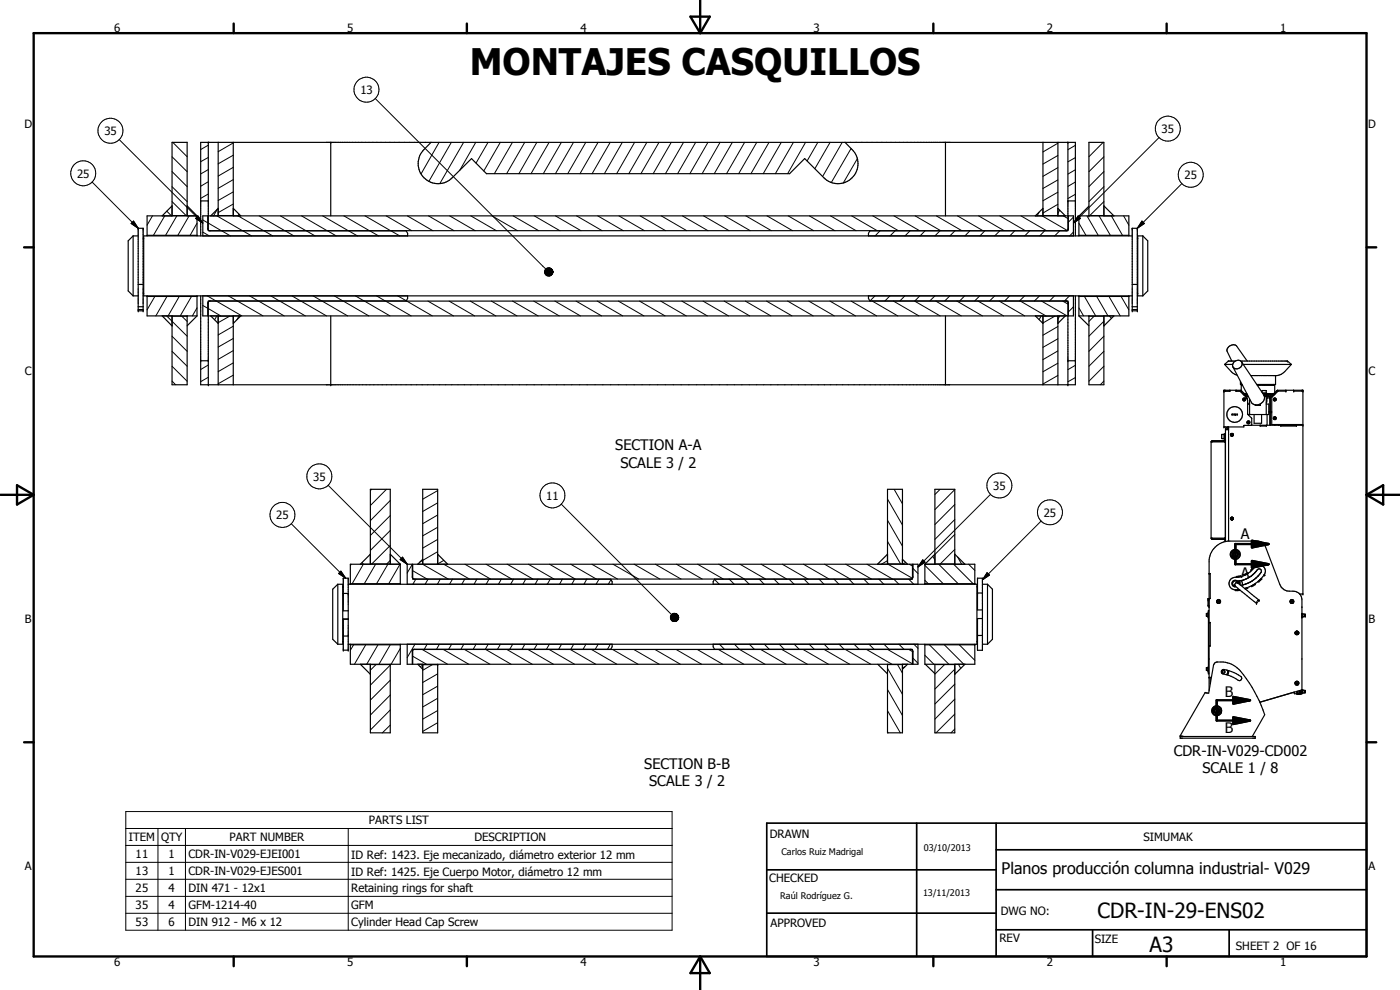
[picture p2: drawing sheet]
<svg xmlns="http://www.w3.org/2000/svg" width="420mm" height="297mm" viewBox="0 0 420 297" stroke-linecap="round" stroke-linejoin="round" font-family="sans-serif">
<g fill="none" stroke="#000" stroke-width=".35">
<path d="M62.5 42.7v26.5h258v-26.5M65.5 42.7v22.1M70 42.7v22.1M99.3 42.7v22.1M129.4 42.7l-2.2 2.2a6 6 0 0 0 0 8.4 6 6 0 0 0 8.5 0l5.8-5.7 4.5 4.5h91l4.5-4.5 5.8 5.7a6 6 0 0 0 8.4 0 6 6 0 0 0 0-8.4l-2.1-2.2M283.7 42.7v22.1M313 42.7v22.1M317.5 42.7v22.1M40 70.8h1.5M40 70.8l-1.5 1.5v15l1.5 1.5M40 70.8v18M41.5 68.5h1.5v24.8h-1.5z"/>
<path d="M43 71.5h.1M44.1 70.6h15M51.6 64.8v-22.1h4.6v22.1M51.6 64.7h4.6M51.6 61.8l-2.9 3M56.2 61.8l2.9 3M59.1 64.8h-15v6M59.1 64.8v6M60.2 70.8v-28.1h262.5v28.1M60.2 60.3h2.3M62.5 64.8h258M62.9 69.3l-.5-.4-.1-.4v-3.7h-1.4v6"/>
<path d="M65.5 64.7h4.5M65.5 62.5l-2.3 2.3M70 62.5l2.3 2.3M121.9 69.3l.4 .7v.8M261.1 69.3l-.5 .7v.8M313 64.7h4.5M313 62.5l-2.3 2.3M317.5 62.5l2.2 2.3M320.1 69.3l.5-.6v-3.9h1.5v6M320.5 60.3h2.2M323.8 70.8v-6h15v6M323.8 70.6h15"/>
<path d="M326.8 64.8v-22.1h4.5v22.1M326.8 64.7h4.5M326.8 61.8l-2.9 3M331.3 61.8l3 3M339.8 70.8h-296.7v18h296.7M339.8 68.5h1.5v24.8h-1.5zM341.3 71.5h.1M343 70.8h-1.6v18h1.6M343 70.8l1.5 1.5v15l-1.5 1.5M343 70.8v18M40 88.8h1.5M41.5 85.3h1.5"/>
<path d="M41.5 92h1.5M41.5 92.9h1.5M43 88h.1M44.1 88.8v6h15M44.1 88.9h15M48.7 94.8l2.9 3M51.6 94.9h4.6M51.6 94.8v20.6h4.6v-20.6M59.1 88.8v6M59.1 94.8l-2.9 2.9M60.2 88.8v26.6h262.5v-26.6M60.9 88.8v6h1.4v-3.8l.3-.5 .3-.2"/>
<path d="M62.5 94.8h258M63.2 94.8l2.3 2.2M65.5 94.9h4.5M65.5 94.8v20.6M70 94.8v20.6M72.3 94.8l-2.3 2.2M99.3 94.8v20.6M122.3 88.8v.7l-.4 .8M260.6 88.8v.7l.5 .8M283.7 94.8v20.6M310.7 94.8l2.3 2.2M313 94.9h4.5"/>
<path d="M313 94.8v20.6M317.5 94.8v20.6M319.7 94.8l-2.2 2.2M322.1 88.8v6h-1.5v-4l-.5-.5M323.8 88.9h15M323.8 88.8v6M323.8 94.8l3 2.9M326.8 94.8v20.6h4.5v-20.6M326.8 94.9h4.5M334.3 94.8l-3 3M338.8 88.8v6h-15M339.8 85.3h1.5"/>
<path d="M339.8 92h1.5M339.8 92.9h1.5M341.3 88h.1M60.2 108.2h2.3M62.5 115.4v-25.1h258v25.1M320.5 108.2h2.2M367.5 109.3h2.4M367.5 109.3l2.3 2.5 1.5 .8M369.1 117.1v.2h-1.8M369.7 108.3l-1.4-2.8a1.75 1.75 0 0 1 .9-1.8 1.75 1.75 0 0 1 2 .2l3.1 4.4M370 110.1l5.7 10.8 1.1 .6M370.3 108.6a1.28 1.28 0 0 1 1.9-.4 1.28 1.28 0 0 1 .2 1.9 1.29 1.29 0 0 1-1.6 .6 1.29 1.29 0 0 1-.8-1.6z"/>
<path d="M370.7 108.3h-2.1l-1.1 1M371 117.1v.2l1.4 .1 1.3 1.2M372.1 117.3l2.1 2.2M372.3 114.4v1h.5M372.4 108.3h14l1.2 1M372.5 117.2l-5.2-.1v11h6v-.5h2.1l.3-.1v-2l-1.3-1.3-.1-4.5M372.5 117.2l1.2 1.2h.6M372.5 117.5v.3M372.6 108.6l6.9 10.4M372.9 118.1h.2M372.9 115.6h-.4v1.6M373.1 109.3h14.5"/>
<path d="M373.2 118.4h.2M373.2 119.5l.5 .1v.5h-.5zM373.3 119.8l.3 .1-.2 .2zM373.4 118.6h1.1M373.5 118.1h.7M373.8 119h.9M373.8 118.4v.2M373.8 119v.1M373.9 119h-.1M374.1 119.4h.1M374.2 119.5l.1 .2M374.2 119.4l.1 .3"/>
<path d="M375 119.7v4.7M377.3 115.6h5.3v2.3M378.7 117.7l.1-.5h1.1l.1 .7M378.9 117.9h1.2v.2M379 118.1h3.2M379.3 118.6h3M379.3 115.4v.2M379.3 115.5l.1 .1M379.5 119h2.4M379.5 119a2.35 2.35 0 0 1-2.7 2.5M380 118.6v5.8M380.6 118.1v.3"/>
<path d="M381.1 119.4v4M381.2 119v4.4M381.2 119.4l-1 .1-.2 1.4M381.3 118.4v.2M381.9 118.4v.2M382.3 118.4h.3M382.4 119.8h.3l-.1 .3zM382.6 118.1h.2M382.8 112.7v2.7h-5.7M382.9 119.8a.34 .34 0 0 0-.3-.3 .34 .34 0 0 0-.3 .4 .34 .34 0 0 0 .3 .3l.3-.3M383.3 117.1l-1.3 1.3h-2.8M383.3 117.1l.1 .3"/>
<path d="M383.4 117.1h7.6v10.3h-9.3v-8.1l1.8-1.9M383.4 117.3l-1.4 1.3M383.4 117.1h-.1M383.4 117.1v.2M385.9 117.1v.2h-2.5M387.6 109.3l-2.4 2.5-1.5 .8-8.3 .1M388.2 117.1v.2h2.8M388.3 117.1v.2M391 117.1v.2M363.5 132.6h4l.2 .2v28.4l-.1 .3h-4.1M363.5 132.6v28.9M367.4 130.3l-.8 .1v1.1l.8 .1"/>
<path d="M367.6 130.2l-.1 2h-3.7l-.3 .4M367.8 128.9h.9M367.8 128.9v33.6M367.8 130.2h-.4v1.5h.2M367.8 132l-.4 .4h-3.6l-.1 .2M368.5 128.1v.4M368.7 128.1l-.7 .3-.2 .5M368.7 128.5l-.5 .1v.3M368.7 128.1v34.2M369.5 130.6l.4-.2-.3 .2M369.5 130.6h.2M369.6 130.8h.3"/>
<path d="M369.6 130.3h.2M369.6 130.3v.3l.2-.3M369.6 130.3v.1M369.6 130.5l-.1 .1M369.7 130.4h-.1M369.7 124.2h1.7v.3h-1.7zM369.7 130.3l.1 .1-.2-.1M369.8 130.5h.1M369.9 130.1a.36 .36 0 0 0-.5 .2 .36 .36 0 0 0 .2 .5M369.9 130.1l.2 .2M369.9 130.1l.1 .2M369.9 124.2l-.2 .3"/>
<path d="M370 130.2l-.4-.2-.3 .2v.5l.5 .2 .4-.4M370 130.3l.1 .3M370.1 130.6l-.2 .2M370.1 130.3l.1 .2M370.1 130.5v.1M370.4 124.2l.3 .3M370.7 124.2l-.2 .2M374.4 121.2h.6M374.4 120.7l.2 .5M374.6 126.6l.3 .1-.2 .2-.2-.2zM374.8 124.4v.2M375.5 127.6h15.5v50.6h-1"/>
<path d="M376.4 124.4v2.6h2.2v-2.6M378.2 127.6v.2h1.9v-.2M378.3 121.2v.4h-1.5v-.1M380 121.2h.8v3.2h-6.2M380.3 124.4v3.2M380.8 123.4h.9M380.8 123.8h.9M381.1 123.8v3.8M381.2 123.8v3.8M382.4 125.4h.3v.2h-.3zM382.9 125.4v.2M382.9 125.4a.36 .36 0 0 0-.5-.2 .36 .36 0 0 0 0 .6 .36 .36 0 0 0 .5-.2"/>
<path d="M383 125.4a.43 .43 0 0 0-.7-.3 .43 .43 0 0 0 0 .7 .43 .43 0 0 0 .7-.2M383.8 127.4v.2M384.4 127.6v.2h4.7v-.2M369.4 155.7l.2 .3M369.4 155.4v.3M369.4 155.7l.1 .2M369.5 155.3l-.1 .1M369.5 155.5v.2M369.5 155.5l.1 .1M369.5 155.5h.1M369.5 155.7h.3M369.6 155.2l-.3 .3 .3 .5"/>
<path d="M369.6 155.6l-.1 .1M369.6 155.6h.1M369.6 155.9l.3 .1M369.6 156h.3M369.6 155.5v.1M369.6 155.2l-.2 .2M369.6 155.2h.3M369.6 155.6l.2 .1M369.6 155.5h.2M369.6 155.5h.1M369.6 155.6l.1 .1M369.7 155.5l-.1 .1"/>
<path d="M369.7 155.2h-.2M369.7 155.2l.5 .4M369.7 155.4l.1 .1M369.7 155.2h-.1M369.7 155.2h.2M369.8 155.4v.2M369.8 155.4l-.2 .1M369.8 155.4h-.1M369.8 155.5v.1M369.8 155.6v.1M369.9 155.2l.1 .1M370 155.8l-.1 .1"/>
<path d="M370 155.3l.1 .3M370 155.8l-.1 .2M370 155.3l.1 .1M370.1 155.6v.1M370.1 155.7l-.1 .1M370.2 155.6l-.3 .4M101.4 175.3h1.5v18h-1.5M101.4 175.3l-1.5 1.5v15l1.5 1.5M101.4 175.3v18M102.9 176.1h.1M103 178.1h1.5M104.5 175.3h188.7v18h-188.7"/>
<path d="M105.1 175.1h15M111.2 169.2h5.9M111.2 169.3v-22.5h5.9v22.5M111.2 166.3l-3 3M117.1 166.3l3 3M120.1 169.3h-15v6M120.1 169.3v6M123.9 169.3h149.9v4.4h-149.9zM124.2 173.8l-.5-.6v-3.9h-1.5v6M126.9 169.3v-22.5h4.4v22.5M126.9 167.8l-1.5 1.5M131.3 166.3l3.1 3"/>
<path d="M183.3 173.8l.4 .7v.8M214.4 173.8l-.4 .7v.8M266.3 169.2h4.5M266.3 169.3v-22.5h4.5v22.5M266.3 166.3l-3 3M270.8 167.8l1.6 1.5M273.5 173.8l.5-.7v-3.8h1.5v6M277.6 169.3h15v6M277.6 169.3v6M277.6 175.1h15M280.6 169.3v-22.5h5.9v22.5M280.6 169.2h5.9"/>
<path d="M280.6 166.3l-3 3M286.5 166.3l3.1 3M293.2 176.1h.2M293.4 177.9h1.4M294.8 175.3h1.6M296.4 175.3l1.4 1.5v15l-1.4 1.5M296.4 175.3v18M362.9 172.1h.3v7.5h-.3M363.5 161.5l.2 .3h3.7l.2 .7M363.7 161.5l.1 .2h3.8l.2 .4M370.1 167l.1 .4 .2-.4 .2 .1M370.1 167h.1"/>
<path d="M370.2 167l-.1 .2M370.2 174.4a.84 .84 0 0 1 1.3 .6l-.6-.1-.4 .5 .3 .5a.83 .83 0 0 1-.8-.5 .83 .83 0 0 1 .2-1zM370.5 175.4h.1M370.6 167l-.2 .4a1.02 1.02 0 0 0 1.2-.9 1.02 1.02 0 0 0-1-1.1 1.28 1.28 0 0 0-.5 1.9M370.6 167.2l.1 .2zM370.7 175.9l6.4 5.2M371.3 173.2a1.94 1.94 0 0 0-2.4 1.4 1.94 1.94 0 0 0 1.5 2.4l1.5-.1M371.5 174.9l6.4 5.2M371.7 174.3l.2 1M371.7 175.1a1 1 0 0 0-1-1 1 1 0 0 0-1 1.1 1 1 0 0 0 1.2 .9M371.9 174.3l.2 1.1M372 176.9v.3h-.6h-.7v-.2"/>
<path d="M372.4 174.2l.4 .5 .1 .8M373.6 172.6l-1.7 .5-.9 .1v-.2l1.3-.2v.2l-.6 .1M375.5 175.8l1.1-.6 .2 .2-1.1 .6zM375.6 171.2l-1.4 1.1-.7 .3-.1-.2 1-.6 .2 .2-.6 .3M376.3 170.3a1.87 1.87 0 0 1 2.6-.5 1.87 1.87 0 0 1 .5 2.6M376.3 170.3l-.7 .9M376.3 170.3l-.2-.2-.7 1 .2 .1M376.5 172a8.1 8.1 0 0 1-5.1 2.4M377.3 170.9l-.8 1.1M377.3 170.9a.68 .68 0 0 1 1-.1 .68 .68 0 0 1 .1 .9 9.4 9.4 0 0 1-6 3.9M377.6 174.4l.9-.8 .2 .1-.9 .9zM379.4 172.4a10.4 10.4 0 0 1-5.9 4.2l.9-.3 .1 .2-.7 .3"/>
<path d="M379.4 172.4l.2 .2-.1 .2-.2-.2zM102.9 192.5h.1M103 190.8h1.5M103 185.8h1.5M104.5 183.3h-1.5v-9.8h1.5v21.6h-1.5v-9.4h1.5M105.1 193.3v6h15v-6M105.1 193.5h15M108.2 199.3l3 3M111.2 199.3v20.6h5.9v-20.6M111.2 199.4h5.9M122.2 193.3v6h1.5v-3.9l.5-.6M123.9 194.9h149.9v4.4h-149.9z"/>
<path d="M125.4 199.3l1.5 1.5M126.9 199.3v20.6h4.4v-20.6M126.9 199.4h4.4M183.7 193.3v.8l-.4 .7M214 193.3v.8l.4 .7M263.4 199.3l2.9 2.9M266.3 199.3v20.6h4.5v-20.6M266.3 199.4h4.5M272.4 199.3l-1.6 1.5M275.5 193.3v6h-1.5v-3.8l-.5-.7M277.6 193.3v6h15v-6M277.6 193.5h15"/>
<path d="M277.7 199.3l2.9 2.8M280.6 199.3v20.6h5.9v-20.6M280.6 199.4h5.9M289.6 199.3l-3.1 3M293.2 192.5h.2M293.4 190.7h1.4M294.8 193.3h1.6M294.8 183h-1.4v-9.5h1.4v21.6h-1.4v-9.5h1.4M362.5 184.1h-.4v.8h.4M362.7 183.9v1.1M362.9 186.8h.3v7h-.3M362.9 193.8h.3"/>
<path d="M362.9 183.3h-.2v18.7h.2M362.9 181.8l-.1-2.2h-.3v2.2l.4 .3M365.6 180.3l.3 .2-.1 .1zM377.1 180.6v.5M377.9 180.1l-.8 1M377.9 180.1l-.6 .1M387.6 180.3l.3 .2-.1 .1zM388.9 189.5l-.2 .2a.59 .59 0 0 0 .5 .8 .59 .59 0 0 0 .6-.8l-.2-.2M389.1 189.9v.1M389.1 190h.1M389.1 190h.2M389.2 189.4l.4 .1"/>
<path d="M389.2 189.4l-.5 .5M389.2 189.4l-.3 .1M389.2 189.4h-.2M389.2 189.4h.2M389.2 189.4l.3 .1M389.3 190h.1M389.4 189.9l-.1 .1M389.4 189.9l-.2-.2-.1 .3M389.5 189.5a.48 .48 0 0 1 .1 .7 .48 .48 0 0 1-.7 0 .48 .48 0 0 1 0-.7M389.5 189.5l.2 .3M390.7 184.1h.3v1.1h-.3M391 184.3h.6"/>
<path d="M391 185h.6M391.6 184.3v.7M361.7 207.8h.1M361.7 207.8l-7.5 13M361.7 207.8l1 .2 1.5-8.4 .5-.8a7.9 7.9 0 0 1 8.5 3.7 42.4 42.4 0 0 1 6.3 12l-3.7 6.5M362.5 200.3h-.4v.9h.4M362.7 200.2v1.1M362.9 203.2h.3v1.9M362.9 207.3v-39.3a6.3 6.3 0 0 1 5.6-5.7h9.1l1.3 .6 .9 1.2 4.3 11.3a3.3 3.3 0 0 0 4 2 2.58 2.58 0 0 1 2.6 2.6v28.1M364.1 213h.1M364.1 213.6l.2-.2-.1 .2M364.2 212.9l.1 .2z"/>
<path d="M364.4 213.3a.77 .77 0 0 0 1.2 .6 .77 .77 0 0 0 0-1.3 .77 .77 0 0 0-1.2 .5v.3h-.4l.1 .2M364.4 213.1h-.4a1.04 1.04 0 0 1 1.2-.7 1.04 1.04 0 0 1 .8 1.1 .87 .87 0 0 1-.6 .6 .87 .87 0 0 1-.9-.3l-.4-.2M366.6 201.2l.2-.2a6.7 6.7 0 0 1 4.9 1.5l.7 .4a.7 .7 0 0 1 .1 1 .7 .7 0 0 1-1 .2 13.2 13.2 0 0 0-4.8-2zM367 201.2l-.2 .4M368.4 201.1l.1 .7-.4 .6M368.7 201.2v.6l-.3 .7M388.4 207.6l.1 .6h.7M389.2 204.9l.2 .1-.1 .1-.3-.1zM389.2 207.4v.9h.2M389.4 207.4v.9h.4M389.8 207.3v1M390 207.2v1.1"/>
<path d="M390.2 207.1v1.2h-.4M390.2 208.1l.1 .1M390.3 207.1v.6M390.3 207.7v.5M390.3 207.7h.3M390.3 208.2h.3M390.6 207v.7M390.6 207.7v.5M390.7 207l-12.6 3.7M390.7 206.9h.3v1.2h-.3M390.7 208.1l-.1 .1M391 207.9h.6"/>
<path d="M391 207.1h.6M391.6 207.1v.8M354.2 220.8h.1M354.2 221h22.5v.5h-22.5zM354.2 220.8l.2 .1M354.4 220.9l.8 .1M354.4 220.9l.2 .1"/>
<circle cx="373.4" cy="119.9" r=".45"/>
<circle cx="382.5" cy="119.9" r=".43"/>
<circle cx="370.5" cy="124.4" r="2.35"/>
<circle cx="374.6" cy="126.7" r=".34"/>
<circle cx="374.7" cy="126.7" r=".44"/>
<circle cx="370.7" cy="166.3" r=".62"/>
<circle cx="370.7" cy="166.4" r="1.25"/>
<circle cx="370.7" cy="166.3" r=".76"/>
<circle cx="370.7" cy="166.3" r="1.5"/>
<circle cx="365.7" cy="180.5" r=".51"/>
<circle cx="365.7" cy="180.5" r=".6"/>
<circle cx="387.7" cy="180.5" r=".5"/>
<circle cx="387.7" cy="180.5" r=".59"/>
<circle cx="365.1" cy="213.2" r="1.25"/>
<circle cx="365.1" cy="213.2" r=".64"/>
<circle cx="365.2" cy="213.2" r="1.51"/>
<circle cx="367.2" cy="201.6" r=".42"/>
<circle cx="389.2" cy="205" r=".52"/>
<circle cx="389.2" cy="205" r=".59"/>
</g>
<g fill="#000">
<circle cx="62.5" cy="42.7" r=".18"/>
<circle cx="99.3" cy="42.7" r=".18"/>
<circle cx="320.5" cy="42.7" r=".18"/>
<circle cx="41.5" cy="68.5" r=".18"/>
<circle cx="43" cy="68.5" r=".18"/>
<circle cx="326.8" cy="64.8" r=".18"/>
<circle cx="339.8" cy="68.5" r=".18"/>
<circle cx="341.3" cy="68.5" r=".18"/>
<circle cx="41.5" cy="93.3" r=".18"/>
<circle cx="43" cy="93.3" r=".18"/>
<circle cx="339.8" cy="93.3" r=".18"/>
<circle cx="341.3" cy="93.3" r=".18"/>
<circle cx="60.2" cy="108.2" r=".18"/>
<circle cx="62.5" cy="108.2" r=".18"/>
<circle cx="62.5" cy="115.4" r=".18"/>
<circle cx="99.3" cy="115.4" r=".18"/>
<circle cx="320.5" cy="115.4" r=".18"/>
<circle cx="320.5" cy="108.2" r=".18"/>
<circle cx="322.7" cy="108.2" r=".18"/>
<circle cx="367.3" cy="117.3" r=".18"/>
<circle cx="367.3" cy="117.1" r=".18"/>
<circle cx="369.1" cy="117.1" r=".18"/>
<circle cx="371" cy="117.1" r=".18"/>
<circle cx="380.6" cy="118.1" r=".18"/>
<circle cx="381.1" cy="119.4" r=".18"/>
<circle cx="385.9" cy="117.3" r=".18"/>
<circle cx="385.9" cy="117.1" r=".18"/>
<circle cx="386.4" cy="108.3" r=".18"/>
<circle cx="388.3" cy="117.3" r=".18"/>
<circle cx="391" cy="117.1" r=".18"/>
<circle cx="391" cy="117.3" r=".18"/>
<circle cx="367.3" cy="128.1" r=".18"/>
<circle cx="368.5" cy="128.5" r=".18"/>
<circle cx="368.5" cy="128.1" r=".18"/>
<circle cx="369.6" cy="130.4" r=".18"/>
<circle cx="369.6" cy="130.5" r=".18"/>
<circle cx="369.7" cy="130.4" r=".18"/>
<circle cx="369.7" cy="130.6" r=".18"/>
<circle cx="369.8" cy="130.6" r=".18"/>
<circle cx="369.8" cy="130.4" r=".18"/>
<circle cx="369.8" cy="130.5" r=".18"/>
<circle cx="369.9" cy="130.4" r=".18"/>
<circle cx="370.7" cy="124.4" r=".18"/>
<circle cx="378.2" cy="127.6" r=".18"/>
<circle cx="380.1" cy="127.6" r=".18"/>
<circle cx="383.8" cy="127.4" r=".18"/>
<circle cx="384.4" cy="127.6" r=".18"/>
<circle cx="389.1" cy="127.6" r=".18"/>
<circle cx="391" cy="127.6" r=".18"/>
<circle cx="369.6" cy="155.6" r=".18"/>
<circle cx="369.7" cy="155.5" r=".18"/>
<circle cx="369.7" cy="155.7" r=".18"/>
<circle cx="369.8" cy="155.7" r=".18"/>
<circle cx="369.8" cy="155.5" r=".18"/>
<circle cx="369.8" cy="155.6" r=".18"/>
<circle cx="369.9" cy="155.6" r=".18"/>
<circle cx="103" cy="178.1" r=".18"/>
<circle cx="104.5" cy="178.1" r=".18"/>
<circle cx="293.4" cy="177.9" r=".18"/>
<circle cx="294.8" cy="177.9" r=".18"/>
<circle cx="362.9" cy="179.6" r=".18"/>
<circle cx="362.9" cy="172.1" r=".18"/>
<circle cx="391" cy="178.2" r=".18"/>
<circle cx="103" cy="195.1" r=".18"/>
<circle cx="104.5" cy="195.1" r=".18"/>
<circle cx="131.3" cy="199.4" r=".18"/>
<circle cx="362.5" cy="183.9" r=".18"/>
<circle cx="362.5" cy="185" r=".18"/>
<circle cx="362.7" cy="183.3" r=".18"/>
<circle cx="362.9" cy="186.8" r=".18"/>
<circle cx="377.1" cy="181.1" r=".18"/>
<circle cx="377.9" cy="180.1" r=".18"/>
<circle cx="390.7" cy="184.1" r=".18"/>
<circle cx="390.7" cy="185.2" r=".18"/>
<circle cx="391.6" cy="184.3" r=".18"/>
<circle cx="391.7" cy="184.9" r=".18"/>
<circle cx="362.5" cy="200.2" r=".18"/>
<circle cx="362.5" cy="201.3" r=".18"/>
<circle cx="362.7" cy="202" r=".18"/>
<circle cx="362.9" cy="203.2" r=".18"/>
<circle cx="390.7" cy="206.9" r=".18"/>
<circle cx="354.2" cy="220.8" r=".18"/>
</g>
<g fill="none" stroke="#000" stroke-width=".71">
<path d="M10.1 9.9h400v277.1h-400zM70.1 7.1v2.8M140.1 7.1v2.8M207.2 5h5.8l-2.9 4.9zM210.1 0v9.9M280.1 7.1v2.8M350.1 7.1v2.8M7.2 74.2h2.9M410.1 74.2h2.9M.1 148.5h10M5.1 145.6l5 2.9-5 2.9zM410.1 148.5h10"/>
<path d="M410.1 148.5l5-2.9v5.8zM375.7 162.3l5 .9-5 1.1zM375.7 168.3l5 1-5 1zM380.7 163.2h-10v6.1h10M370.2 209.1l4.9 1-4.9 1zM370.2 215.2l4.9 1-4.9 1zM375.1 210.1h-9.9v6.1h9.9M7.2 222.7h2.9M410.1 222.7h2.9M70.1 287v2.9M140.1 287v2.9M210.1 287v10"/>
<path d="M210.1 287l2.9 5h-5.8zM280.1 287v2.9M350.1 287v2.9"/>
</g>
<path d="M230.1 247h180v40h-180zM275.1 247v40M298.9 255h111.2M298.9 247v40M230.1 274h68.8M230.1 261h68.8M298.9 279h111.2M298.9 267h111.2M327.9 279v8M368.9 279v8" fill="none" stroke="#000" stroke-width=".51"/>
<g fill="#000">
<path d="M40.1 66.3l1.4 2.2-2.1-1.4zM58.7 65.5l.7-.7 1.5 2.1zM323.5 64.8l.8 .7-2.2 1.4zM342.7 66.3l.7 .8-2.1 1.4zM165.8 81.1l.1 .5zM165.6 80.8l.3 .8zM165.5 80.6l.4 1zM165.3 80.5l.6 1.1zM165 80.4l.9 1.2zM164.7 80.3l.3 .1 .9 1.2zM164.5 80.4l.2-.1 1.2 1.3zM164.2 80.4h.3l1.4 1.2z"/>
<path d="M164 80.6l.2-.2 1.7 1.2zM163.8 80.7l.2-.1 1.9 1zM163.8 80.7l2.1 .9-2.3-.7zM163.6 80.9l2.3 .7-2.4-.4zM163.5 82l2.4-.4-2.3 .6zM163.6 82.2l2.3-.6-2.1 .9zM163.8 82.5l2.1-.9-1.9 1zM164 82.6l1.9-1-1.7 1.2zM164.2 82.8l1.7-1.2-1.4 1.2zM164.5 82.8l1.4-1.2-1.2 1.2zM165.9 81.6l-.9 1.2h-.3zM165.9 81.6l-.9 1.2z"/>
<path d="M165.9 81.6l-.6 1.1zM165.9 81.6l-.4 .9zM165.9 81.6l-.3 .7zM165.9 81.6l-.1 .5zM165.9 81.6v.3zM102.3 171.4l1.4 2.1-2.1-1.4zM120.1 167.9l.7-.7 1.4 2.1zM276.9 168l.7 .7-2.1 1.4zM296.2 171.8l.8 .8-2.2 1.4zM375.7 162.3l5 .9-5 1.1zM375.7 168.3l5 1-5 1zM203.5 184.7l.2 .6z"/>
<path d="M203.4 184.5l.3 .8zM203.2 184.3l.5 1zM203 184.1l.7 1.2zM202.8 184.1h.2l.7 1.2zM202.5 184l.3 .1 .9 1.2zM202.2 184h.3l1.2 1.3zM202 184.1l.2-.1 1.5 1.3zM201.7 184.2l.3-.1 1.7 1.2zM201.5 184.4l.2-.2 2 1.1zM201.5 184.4l2.2 .9-2.3-.7zM201.4 184.6l2.3 .7-2.5-.4zM201.2 185.7l2.5-.4-2.3 .6z"/>
<path d="M201.4 185.9l2.3-.6-2.2 .8zM201.5 186.1l2.2-.8-2 1zM201.7 186.3l2-1-1.7 1.1zM202 186.4l1.7-1.1-1.5 1.2zM202.2 186.5l1.5-1.2-1.2 1.2zM203.7 185.3l-.9 1.2h-.3zM203.7 185.3l-.9 1.2zM203.7 185.3l-.7 1.1zM203.7 185.3l-.5 .9zM203.7 185.3l-.3 .7zM203.7 185.3l-.2 .5zM203.7 185.3v.2z"/>
<path d="M370.2 209.1l4.9 1-4.9 1zM370.2 215.2l4.9 1-4.9 1z"/>
</g>
<g fill="none" stroke="#000" stroke-width=".3">
<path d="M112.6 29.5l51.2 51.2M27.6 54.6l13.9 13.9M35.8 41.9l25.1 25M51.6 56l4.6 4.5M51.6 51.5l4.6 4.5M51.6 47l4.6 4.5M51.8 42.7l4.4 4.3M62.5 58.2l-2.3 1.3M62.5 54.5l-2.3 1.4M62.5 50.9l-2.3 1.3M62.5 47.2l-2.3 1.3M62.5 43.6l-2.3 1.3"/>
<path d="M70 57.6l-4.5 2.6M70 53.9l-4.5 2.6M70 50.2l-4.5 2.6M70 46.6l-4.5 2.5M70 42.9l-4.5 2.6M131.8 42.7l-5.4 9.5M135.5 42.7l-6.8 11.7M139.1 42.7l-7.1 12.3M142.8 42.7l-4.8 8.4M146.5 42.7l-3.6 6.2M150.1 42.7l-4.9 8.6M153.8 42.7l-5.4 9.4"/>
<path d="M157.5 42.7l-5.5 9.4M161.1 42.7l-5.4 9.4M164.8 42.7l-5.4 9.4M168.5 42.7l-5.4 9.4M172.1 42.7l-5.4 9.4M175.8 42.7l-5.4 9.4M179.5 42.7l-5.4 9.4M183.1 42.7l-5.4 9.4M186.8 42.7l-5.4 9.4M190.4 42.7l-5.3 9.4M194.1 42.7l-5.4 9.4M197.8 42.7l-5.4 9.4"/>
<path d="M201.5 42.7l-5.5 9.4M205.1 42.7l-5.4 9.4M208.8 42.7l-5.4 9.4M212.5 42.7l-5.5 9.4M216.1 42.7l-5.4 9.4M219.8 42.7l-5.4 9.4M223.5 42.7l-5.5 9.4M227.1 42.7l-5.4 9.4M230.8 42.7l-5.4 9.4M234.5 42.7l-5.4 9.4M238.1 42.7l-5.4 9.4M241.8 42.7l-5.4 9.4"/>
<path d="M245.4 42.7l-3.2 5.6M249.1 42.7l-4.6 7.9M252.8 42.7l-5.9 10.3M255.4 44.5l-5.9 10.2M257.3 47.6l-4.2 7.3M317.5 57.7l-4.5 2.5M317.5 54l-4.5 2.6M317.5 50.3l-4.5 2.6M317.5 46.7l-4.5 2.5M317.5 43l-4.5 2.6M322.7 58.3l-2.2 1.3M322.7 54.6l-2.2 1.3"/>
<path d="M322.7 50.9l-2.2 1.3M322.7 47.3l-2.2 1.3M322.7 43.6l-2.2 1.3M331.1 42.7l-4.3 4.3M331.3 56l-4.5 4.5M331.3 51.5l-4.5 4.5M331.3 47l-4.5 4.5M347.8 41.3l-25.7 25.6M354.7 55.1l-13.4 13.4M39.4 67.1l.7-.8 1.4 2.2zM40.1 66.3l1.4 2.2-2.1-1.4zM45.8 64.8l-1.7 2.8"/>
<path d="M49.4 64.8l-3.4 5.8M50.1 63.4l1.4 1.4M51.6 60.5l4.3 4.2M53.1 64.8l-3.4 5.8M56.8 64.8l-3.4 5.8M58.7 65.5l.7-.7 1.5 2.1zM59.1 67l-2 3.6M60.9 69.6l1.9 1.2M60.9 66l1.4 .8M62.5 66.9l3.9 2.3M65.1 64.8l7.7 4.4M65.2 62.8l-1.1 2"/>
<path d="M66.5 69.3l2.7 1.5M70 61.2l-4.5 2.6M71.7 64.3l-.3 .5 7.7 4.4M72.9 69.3l2.6 1.5M77.8 64.8l7.7 4.4M79.2 69.3l2.7 1.5M84.1 64.8l7.7 4.4M85.6 69.3l2.6 1.5M90.5 64.8l7.7 4.4M91.9 69.3l2.7 1.5M96.8 64.8l7.7 4.4M98.3 69.3l2.6 1.5"/>
<path d="M103.2 64.8l7.7 4.4M104.6 69.3l2.7 1.5M109.5 64.8l7.7 4.4M111 69.3l2.6 1.5M115.9 64.8l7.7 4.4M117.3 69.3l2.7 1.5M122.2 64.8l7.7 4.4M128.6 64.8l7.7 4.4M134.9 64.8l7.7 4.4M141.3 64.8l7.7 4.4M147.6 64.8l7.7 4.4M154 64.8l7.7 4.4"/>
<path d="M160.3 64.8l7.7 4.4M166.7 64.8l7.7 4.4M173 64.8l7.7 4.4M179.4 64.8l7.7 4.4M185.7 64.8l7.7 4.4M192.1 64.8l7.7 4.4M198.4 64.8l7.7 4.4M204.8 64.8l7.7 4.4M211.1 64.8l7.7 4.4M217.5 64.8l7.7 4.4M223.8 64.8l7.7 4.4M230.2 64.8l7.7 4.4"/>
<path d="M236.5 64.8l7.7 4.4M242.9 64.8l7.7 4.4M249.2 64.8l7.7 4.4M255.6 64.8l7.7 4.4M261.9 64.8l7.7 4.4M264.1 69.3l-1.5 1.5M268.3 64.8l7.7 4.4M268.6 69.3l-1.5 1.5M273.1 69.3l-1.5 1.5M274.6 64.8l7.7 4.4M277.6 69.3l-1.5 1.5M281 64.8l7.7 4.4"/>
<path d="M282.1 69.3l-1.5 1.5M286.6 69.3l-1.5 1.5M287.3 64.8l7.7 4.4M291.1 69.3l-1.5 1.5M293.7 64.8l7.7 4.4M295.6 69.3l-1.5 1.5M300 64.8l7.7 4.4M300 69.3l-1.5 1.5M304.5 69.3l-1.4 1.5M306.4 64.8l7.7 4.4M309 69.3l-1.5 1.5M311.9 63.7l-.7 1.1"/>
<path d="M312.7 64.8l7.7 4.4M313.5 69.3l-1.5 1.5M317.5 61.3l-4.5 2.6M318 69.3l-1.5 1.5M318 63l-.5 1M319.1 64.8l1.4 .8M322.1 65.2l-1.5 1.5M322.1 69.6l-1.1 1.2M323.5 64.8l.8 .7-2.2 1.4zM323.8 67l2.1 3.6M326.2 64.8l3.4 5.8M329.8 64.8l3.4 5.8"/>
<path d="M331.3 60.5l-4.2 4.2M333.5 64.8l3.4 5.8M337.2 64.8l1.6 2.8M342.7 66.3l.7 .8-2.1 1.4zM46.5 88.9l-2.4 4.1M50 94.8l6.2 6.1M50.1 88.9l-3.3 5.9M53.8 88.9l-3.4 5.9M54.6 94.9l1.6 1.5M57.5 88.9l-3.4 5.9M59.1 92.4l-1.4 2.4M60.9 91.7l1.4 .8"/>
<path d="M62.2 88.8l2.6 1.5M62.5 92.6l3.7 2.2M64.9 90.3l7.7 4.5M65.1 94.8l-.7 1.1M68.6 88.8l2.6 1.5M68.9 94.9l-3.4 1.9M70 97.9l-4.5 2.6M71.3 90.3l7.6 4.5M71.8 94.8l-.7 1.1M74.9 88.8l2.6 1.5M77.6 90.3l7.7 4.5M81.3 88.8l2.6 1.5"/>
<path d="M84 90.3l7.6 4.5M87.6 88.8l2.6 1.5M90.3 90.3l7.7 4.5M94 88.8l2.6 1.5M96.7 90.3l7.6 4.5M100.3 88.8l2.6 1.5M103 90.3l7.7 4.5M106.7 88.8l2.6 1.5M109.4 90.3l7.6 4.5M113 88.8l2.6 1.5M115.7 90.3l7.7 4.5M119.4 88.8l2.6 1.5"/>
<path d="M122.1 90.3l7.6 4.5M128.4 90.3l7.7 4.5M134.8 90.3l7.6 4.5M141.1 90.3l7.7 4.5M147.5 90.3l7.6 4.5M153.8 90.3l7.7 4.5M160.2 90.3l7.6 4.5M163.4 81.4l2.5 .2-2.5 .1zM163.4 81.7l2.5-.1-2.4 .4zM163.4 81.6h2.5M163.5 81.2l2.4 .4-2.5-.2zM163.5 82l2.4-.4-2.3 .6z"/>
<path d="M163.6 80.9l2.3 .7-2.4-.4zM163.6 82.2l2.3-.6-2.1 .9zM163.8 80.7l.2-.1 1.9 1zM163.8 80.7l2.1 .9-2.3-.7zM163.8 82.5l2.1-.9-1.9 1zM164 80.6l.2-.2 1.7 1.2zM164 82.6l1.9-1-1.7 1.2zM164.2 80.4h.3l1.4 1.2zM164.2 82.8l1.7-1.2-1.4 1.2zM164.5 80.4l.2-.1 1.2 1.3zM164.5 82.8l1.4-1.2-1.2 1.2zM164.7 80.3l.3 .1 .9 1.2z"/>
<path d="M165 80.4l.9 1.2zM165.3 80.5l.6 1.1zM165.5 80.6l.4 1zM165.6 80.8l.3 .8zM165.8 81.1l.1 .5zM165.9 81.6l-.9 1.2h-.3zM165.9 81.6l-.9 1.2zM165.9 81.6l-.6 1.1zM165.9 81.6l-.4 .9zM165.9 81.6l-.3 .7zM165.9 81.6l-.1 .5zM165.9 81.6v.3z"/>
<path d="M166.5 90.3l7.7 4.5M172.9 90.3l7.6 4.5M179.2 90.3l7.7 4.5M185.6 90.3l7.6 4.5M191.9 90.3l7.7 4.5M198.3 90.3l7.6 4.5M204.6 90.3l7.7 4.5M211 90.3l7.6 4.5M217.3 90.3l7.7 4.5M223.7 90.3l7.6 4.5M230 90.3l7.7 4.5M236.4 90.3l7.6 4.5"/>
<path d="M242.7 90.3l7.7 4.5M249.1 90.3l7.6 4.5M255.4 90.3l7.7 4.5M261.8 90.3l7.6 4.5M262.6 88.8l-1.5 1.5M267.1 88.8l-1.5 1.5M268.1 90.3l7.7 4.5M271.6 88.8l-1.5 1.5M274.5 90.3l7.6 4.5M276 88.8l-1.4 1.5M280.6 88.8l-1.6 1.5M280.8 90.3l7.7 4.5"/>
<path d="M285.1 88.8l-1.6 1.5M287.2 90.3l7.6 4.5M289.5 88.8l-1.5 1.5M293.5 90.3l7.7 4.5M294 88.8l-1.5 1.5M298.5 88.8l-1.5 1.5M299.9 90.3l7.6 4.5M303 88.8l-1.5 1.5M306.2 90.3l7.7 4.5M307.5 88.8l-1.5 1.5M312 88.8l-1.5 1.5M312.5 94.8l-.6 1.1"/>
<path d="M312.6 90.3l7.6 4.5M316.5 88.8l-1.5 1.5M316.6 94.9l-3.6 2M317.5 98l-4.5 2.6M318 94.8l-.5 1M318.9 90.3l1.6 .9M321 88.8l-1.5 1.5M322.1 92.1l-1.5 1.5M323.8 92.4l1.4 2.4M325.4 88.9l3.4 5.9M328.4 94.9l-1.6 1.5M329.1 88.9l3.4 5.9"/>
<path d="M331.3 96.4l-4.5 4.5M331.3 97.7h.1M332.8 88.9l3.4 5.9M332.9 94.8l.7 .7M336.5 88.9l2.3 4.1M51.6 114.3l1.1 1.1M51.6 109.9l4.6 4.5M51.6 105.4l4.6 4.5M51.6 100.9l4.6 4.5M62.5 113.2l-2.3 1.3M62.5 109.5l-2.3 1.4M70 112.6l-4.5 2.5"/>
<path d="M70 108.9l-4.5 2.6M70 105.2l-4.5 2.6M70 101.6l-4.5 2.5M317.5 112.6l-4.5 2.6M317.5 109l-4.5 2.5M317.5 105.3l-4.5 2.6M317.5 101.6l-4.5 2.6M322.7 113.3l-2.2 1.3M322.7 109.6l-2.2 1.3M331.3 114.3l-1.1 1.1M331.3 109.9l-4.5 4.5M331.3 105.4l-4.5 4.5"/>
<path d="M331.3 100.9l-4.5 4.5M87.4 157.1l16.3 16.4M98.5 145.6l23.7 23.7M111.5 146.8l-.3 .4M116 146.8l-4.8 4.9M117.1 159.2l-5.9 5.9M117.1 154.7l-5.9 6M117.1 150.2l-5.9 6M131.3 158.2l-4.4 2.6M131.3 154.5l-4.4 2.6M131.3 150.9l-4.4 2.6M131.3 147.2l-4.4 2.6"/>
<path d="M168.4 151.3l33.1 33.1M266.3 156.1l4.5 7.8M266.3 149.7l4.5 7.8M268.3 146.8l2.5 4.4M282.1 146.8l-1.5 1.6M286.5 155.9l-5.9 5.9M286.5 151.4l-5.9 6M286.5 146.9l-5.9 6M297.3 148.3l-21.8 21.8M312.5 156.3l-17.7 17.7M102.3 171.4l1.4 2.1-2.1-1.4zM105.4 169.3l-.3 .4"/>
<path d="M108.7 168.7l.3 .6-3.3 5.8M111 166.4l.2 .2M112.7 169.3l-3.4 5.8M116.4 169.3l-3.4 5.8M117.1 168.1l-1 1.1M117.1 163.7l-5.5 5.5M119.8 169l.2 .3M120 169.3l-3.3 5.8M120.1 167.9l.7-.7 1.4 2.1zM123.7 169.3l-1.5 2.6M123.9 171.2l4.3 2.5M124.8 173.8l-.9 1.5"/>
<path d="M126.8 169.3l7.7 4.4M128.5 173.8l-.9 1.5M131.3 165.5l-5.2 3.1M131.3 161.8l-4.4 2.7M132.1 173.8l-.8 1.5M133.2 168.1l-2.1 1.2M133.2 169.3l7.7 4.4M135.8 173.8l-.9 1.5M139.5 173.8l-.9 1.5M139.5 169.3l7.7 4.4M143.1 173.8l-.8 1.5M145.9 169.3l7.7 4.4"/>
<path d="M146.8 173.8l-.9 1.5M150.4 173.8l-.8 1.5M152.2 169.3l7.7 4.4M154.1 173.8l-.9 1.5M157.8 173.8l-.9 1.5M158.6 169.3l7.7 4.4M161.4 173.8l-.8 1.5M164.9 169.3l7.7 4.4M165.1 173.8l-.9 1.5M168.8 173.8l-.9 1.5M171.3 169.3l7.7 4.4M172.5 173.8l-.9 1.5"/>
<path d="M176.1 173.8l-.9 1.5M177.6 169.3l7.7 4.4M179.8 173.8l-.9 1.5M183.3 173.9l-.7 1.4M184 169.3l7.7 4.4M190.3 169.3l7.7 4.4M196.7 169.3l7.7 4.4M203 169.3l7.7 4.4M209.4 169.3l7.7 4.4M214.4 173.8l1.4 1.5M215.7 169.3l7.7 4.4M218.9 173.8l1.5 1.5"/>
<path d="M222.1 169.3l7.7 4.4M223.3 173.8l1.6 1.5M227.9 173.8l1.5 1.5M228.4 169.3l7.7 4.4M232.3 173.8l1.5 1.5M234.8 169.3l7.7 4.4M236.8 173.8l1.5 1.5M241.1 169.3l7.7 4.4M241.3 173.8l1.5 1.5M245.8 173.8l1.5 1.5M247.5 169.3l7.7 4.4M250.3 173.8l1.5 1.5"/>
<path d="M253.8 169.3l7.7 4.4M254.8 173.8l1.5 1.5M259.3 173.8l1.5 1.5M260.2 169.3l7.7 4.4M263.8 173.8l1.4 1.5M266.3 168.8l.3 .4M266.3 162.4l4 6.8M266.3 168.2l-1.8 1.1M266.5 169.3l7.3 4.2M268.3 173.8l1.5 1.5M271.8 168.7l-1 .6M272.7 173.8l1.5 1.5"/>
<path d="M272.9 169.3l.9 .5M274 170.6l1.5 1.5M276.9 168l.7 .7-2.1 1.4zM277.6 174.1l1 1M277.6 169.6l5.5 5.5M277.6 169.2l.1 .1M279.9 166.9l.7 1.1M281.7 169.3l5.9 5.8M286.2 169.3l5.8 5.8M286.5 164.8l-4.3 4.4M286.5 160.4l-5.9 6M287.4 167.1l1.2 2.2"/>
<path d="M290.7 169.3l1.9 1.9M296.2 171.8l.8 .8-2.2 1.4zM106.1 193.5l-1 1.6M109.8 193.5l-3.4 5.8M112.8 199.4l-1.6 1.7M113.4 193.5l-3.3 5.8M117.1 199.6l-5.9 6M117.1 193.5l-3.4 5.8M120.1 194.6l-2.7 4.7M123.9 196.9l4.1 2.4M124.5 193.3l-2.3 4M126.7 194.9l7.7 4.4"/>
<path d="M126.9 199.6l-.8 .4M128.2 193.3l-.9 1.5M129.7 199.4l-2.8 1.7M131.9 193.3l-.9 1.5M133 194.9l7.7 4.4M135.5 193.3l-.8 1.5M139.2 193.3l-.9 1.5M139.4 194.9l7.7 4.4M142.9 193.3l-.9 1.5M145.7 194.9l7.7 4.4M146.5 193.3l-.8 1.5M150.2 193.3l-.9 1.5"/>
<path d="M152.1 194.9l7.7 4.4M153.9 193.3l-.9 1.5M157.5 193.3l-.8 1.5M158.4 194.9l7.7 4.4M161.2 193.3l-.9 1.5M164.8 194.9l7.7 4.4M164.9 193.3l-.9 1.5M168.5 193.3l-.8 1.5M171.1 194.9l7.7 4.4M172.2 193.3l-.9 1.5M175.8 193.3l-.8 1.5M177.5 194.9l7.7 4.4"/>
<path d="M179.5 193.3l-.9 1.5M183.2 193.3l-.9 1.5M183.8 194.9l7.7 4.4M190.2 194.9l7.7 4.4M196.5 194.9l7.7 4.4M201.2 185.1l2.5 .2-2.5 .1zM201.2 185.4l2.5-.1-2.5 .4zM201.2 185.3h2.5M201.2 184.9l2.5 .4-2.5-.2zM201.2 185.7l2.5-.4-2.3 .6zM201.4 184.6l2.3 .7-2.5-.4zM201.4 185.9l2.3-.6-2.2 .8z"/>
<path d="M201.5 184.4l.2-.2 2 1.1zM201.5 184.4l2.2 .9-2.3-.7zM201.5 186.1l2.2-.8-2 1zM201.7 184.2l.3-.1 1.7 1.2zM201.7 186.3l2-1-1.7 1.1zM202 184.1l.2-.1 1.5 1.3zM202 186.4l1.7-1.1-1.5 1.2zM202.2 184h.3l1.2 1.3zM202.2 186.5l1.5-1.2-1.2 1.2zM202.5 184l.3 .1 .9 1.2zM202.8 184.1h.2l.7 1.2zM202.9 194.9l7.7 4.4"/>
<path d="M203 184.1l.7 1.2zM203.2 184.3l.5 1zM203.4 184.5l.3 .8zM203.5 184.7l.2 .6zM203.7 185.3l-.9 1.2h-.3zM203.7 185.3l-.9 1.2zM203.7 185.3l-.7 1.1zM203.7 185.3l-.5 .9zM203.7 185.3l-.3 .7zM203.7 185.3l-.2 .5zM203.7 185.3v.2zM209.2 194.9l7.7 4.4"/>
<path d="M215.6 194.9l7.7 4.4M215.9 193.3l1.5 1.5M220.4 193.3l1.5 1.6 7.7 4.4M224.9 193.3l1.5 1.5M228.3 194.9l7.7 4.4M229.4 193.3l1.5 1.5M233.9 193.3l1.5 1.5M234.6 194.9l7.7 4.4M238.4 193.3l1.4 1.5M241 194.9l7.7 4.4M242.9 193.3l1.5 1.5M247.3 194.9l7.7 4.4"/>
<path d="M247.3 193.3l1.5 1.5M251.8 193.3l1.5 1.5M253.7 194.9l7.7 4.4M256.3 193.3l1.5 1.5M260 194.9l7.7 4.4M260.8 193.3l1.5 1.5M265.3 193.3l1.5 1.5M266.4 194.9l7.4 4.3M269.4 199.4l1.4 2.6M269.8 193.3l1.5 1.5M272.7 194.9l1.1 .6M274 197.5l1.5 1.5"/>
<path d="M274.3 193.3l1.2 1.2M277.6 196.6l2.7 2.7M278.9 193.5l5.9 5.8M283.4 193.5l5.9 5.8M283.5 199.4l-2.9 2.9M287.6 199.3l.7 1.2M287.9 193.5l4.7 4.6M292.4 193.5l.2 .1M117.1 217.6l-2.3 2.3M117.1 213l-5.9 6M117.1 208.5l-5.9 6M117.1 204.1l-5.9 6"/>
<path d="M131.3 216.8l-4.4 2.7M131.3 213.2l-4.4 2.6M131.3 209.5l-4.4 2.6M131.3 205.9l-4.4 2.5M131.3 202.2l-4.4 2.6M266.3 219.6l.2 .3M266.3 213.2l3.9 6.7M266.3 206.9l4.5 7.8M266.3 200.5l4.5 7.8M271.6 200l-.8 .5M286.5 218.7l-1.1 1.2M286.5 214.2l-5.6 5.7"/>
<path d="M286.5 209.8l-5.9 6M286.5 205.3l-5.9 5.9M286.5 200.8l-5.9 6M37.7 243.5h164v35.6h-164zM37.7 248.6h164M37.7 253.7h164M37.7 258.7h164M47.4 248.6v30.5M55.7 248.6v30.5M104.5 248.6v30.5M37.7 263.8h164M37.7 268.9h164"/>
<path d="M37.7 274h164"/>
<circle cx="33.1" cy="39.2" r="3.8"/>
<circle cx="110" cy="26.9" r="3.8"/>
<circle cx="350.5" cy="38.6" r="3.7"/>
<circle cx="25" cy="52" r="3.7"/>
<circle cx="357.4" cy="52.4" r="3.8"/>
<circle cx="84.7" cy="154.5" r="3.7"/>
<circle cx="95.8" cy="142.9" r="3.8"/>
<circle cx="165.8" cy="148.6" r="3.8"/>
<circle cx="299.9" cy="145.6" r="3.8"/>
<circle cx="315.1" cy="153.7" r="3.8"/>
</g>
<path d="M163.4 81.4h2.5M201.2 185.1h2.5" fill="none" stroke="#000" stroke-width=".38"/>
<path d="M163.4 81.8h2.5M201.2 185.5h2.5" fill="none" stroke="#000" stroke-width=".42"/>
<text font-size="11" x="141" y="22.6">MONTAJES CASQUILLOS</text>
<g font-size="6.3">
<text x="329.4" y="275.4">CDR-IN-29-ENS02</text>
<text x="345" y="285.6">A3</text>
</g>
<text font-size="4.8" x="300.6" y="262.1">Planos producción columna industrial- V029</text>
<g font-size="4.4">
<text x="184.6" y="135.1">SECTION A-A</text>
<text x="186.2" y="140.3">SCALE 3 / 2</text>
<text x="372.4" y="161.6">A</text>
<text x="372.4" y="173.4">A</text>
<text x="367.6" y="209.2">B</text>
<text x="367.6" y="219.9">B</text>
<text x="352.2" y="226.8">CDR-IN-V029-CD002</text>
<text x="193.3" y="230.8">SECTION B-B</text>
<text x="360.9" y="232">SCALE 1 / 8</text>
<text x="194.8" y="236">SCALE 3 / 2</text>
</g>
<g font-size="3.4">
<text x="34.2" y="9.6">6</text>
<text x="104.2" y="9.6">5</text>
<text x="174.2" y="9.6">4</text>
<text x="244.2" y="9.6">3</text>
<text x="314.2" y="9.6">2</text>
<text x="384.2" y="9.6">1</text>
<text x="108.1" y="28.2">13</text>
<text x="7.4" y="38.4">D</text>
<text x="31.3" y="40.6">35</text>
<text x="348.6" y="39.9">35</text>
<text x="410.6" y="38.4">D</text>
<text x="23.1" y="53.3">25</text>
<text x="355.5" y="53.8">25</text>
<text x="7.5" y="112.6">C</text>
<text x="410.7" y="112.6">C</text>
<text x="94" y="144.3">35</text>
<text x="163.9" y="149.9">11</text>
<text x="298.1" y="147">35</text>
<text x="82.9" y="155.8">25</text>
<text x="313.3" y="155">25</text>
<text x="7.5" y="186.9">B</text>
<text x="410.7" y="186.9">B</text>
<text x="110.7" y="247.4">PARTS LIST</text>
<text x="231" y="251.4">DRAWN</text>
<text x="38.7" y="252.4">ITEM</text>
<text x="40.7" y="257.5">11</text>
<text x="48.3" y="252.4">QTY</text>
<text x="50.6" y="257.5">1</text>
<text x="56.5" y="257.5">CDR-IN-V029-EJEI001</text>
<text x="68.9" y="252.4">PART NUMBER</text>
<text x="105.4" y="257.6">ID Ref: 1423. Eje mecanizado, diámetro exterior 12 mm</text>
<text x="142.4" y="252.4">DESCRIPTION</text>
<text x="343.1" y="252.3">SIMUMAK</text>
<text x="7.4" y="261.1">A</text>
<text x="40.7" y="262.6">13</text>
<text x="50.6" y="262.6">1</text>
<text x="56.5" y="262.6">CDR-IN-V029-EJES001</text>
<text x="105.4" y="262.7">ID Ref: 1425. Eje Cuerpo Motor, diámetro 12 mm</text>
<text x="410.7" y="261.1">A</text>
<text x="40.7" y="267.7">25</text>
<text x="50.6" y="267.6">4</text>
<text x="56.5" y="267.7">DIN 471 - 12x1</text>
<text x="105.4" y="267.7">Retaining rings for shaft</text>
<text x="230.9" y="264.5">CHECKED</text>
<text x="40.7" y="272.8">35</text>
<text x="50.6" y="272.7">4</text>
<text x="56.5" y="272.8">GFM-1214-40</text>
<text x="105.4" y="272.8">GFM</text>
<text x="300.3" y="274.4">DWG NO:</text>
<text x="40.7" y="277.8">53</text>
<text x="50.6" y="277.8">6</text>
<text x="56.5" y="277.8">DIN 912 - M6 x 12</text>
<text x="105.4" y="277.9">Cylinder Head Cap Screw</text>
<text x="231.3" y="278.2">APPROVED</text>
<text x="300" y="282.6">REV</text>
<text x="328.5" y="283">SIZE</text>
<text x="370.9" y="285.1">SHEET 2 OF 16</text>
<text x="34.2" y="289.9">6</text>
<text x="104.2" y="289.9">5</text>
<text x="174.2" y="289.9">4</text>
<text x="244.2" y="289.9">3</text>
<text x="314.2" y="289.9">2</text>
<text x="384.2" y="289.9">1</text>
</g>
<g font-size="2.7">
<text x="234.5" y="256.6">Carlos Ruiz Madrigal</text>
<text x="277.2" y="255.3">03/10/2013</text>
<text x="234.1" y="269.7">Raúl Rodríguez G.</text>
<text x="277" y="268.7">13/11/2013</text>
</g>
</svg>
